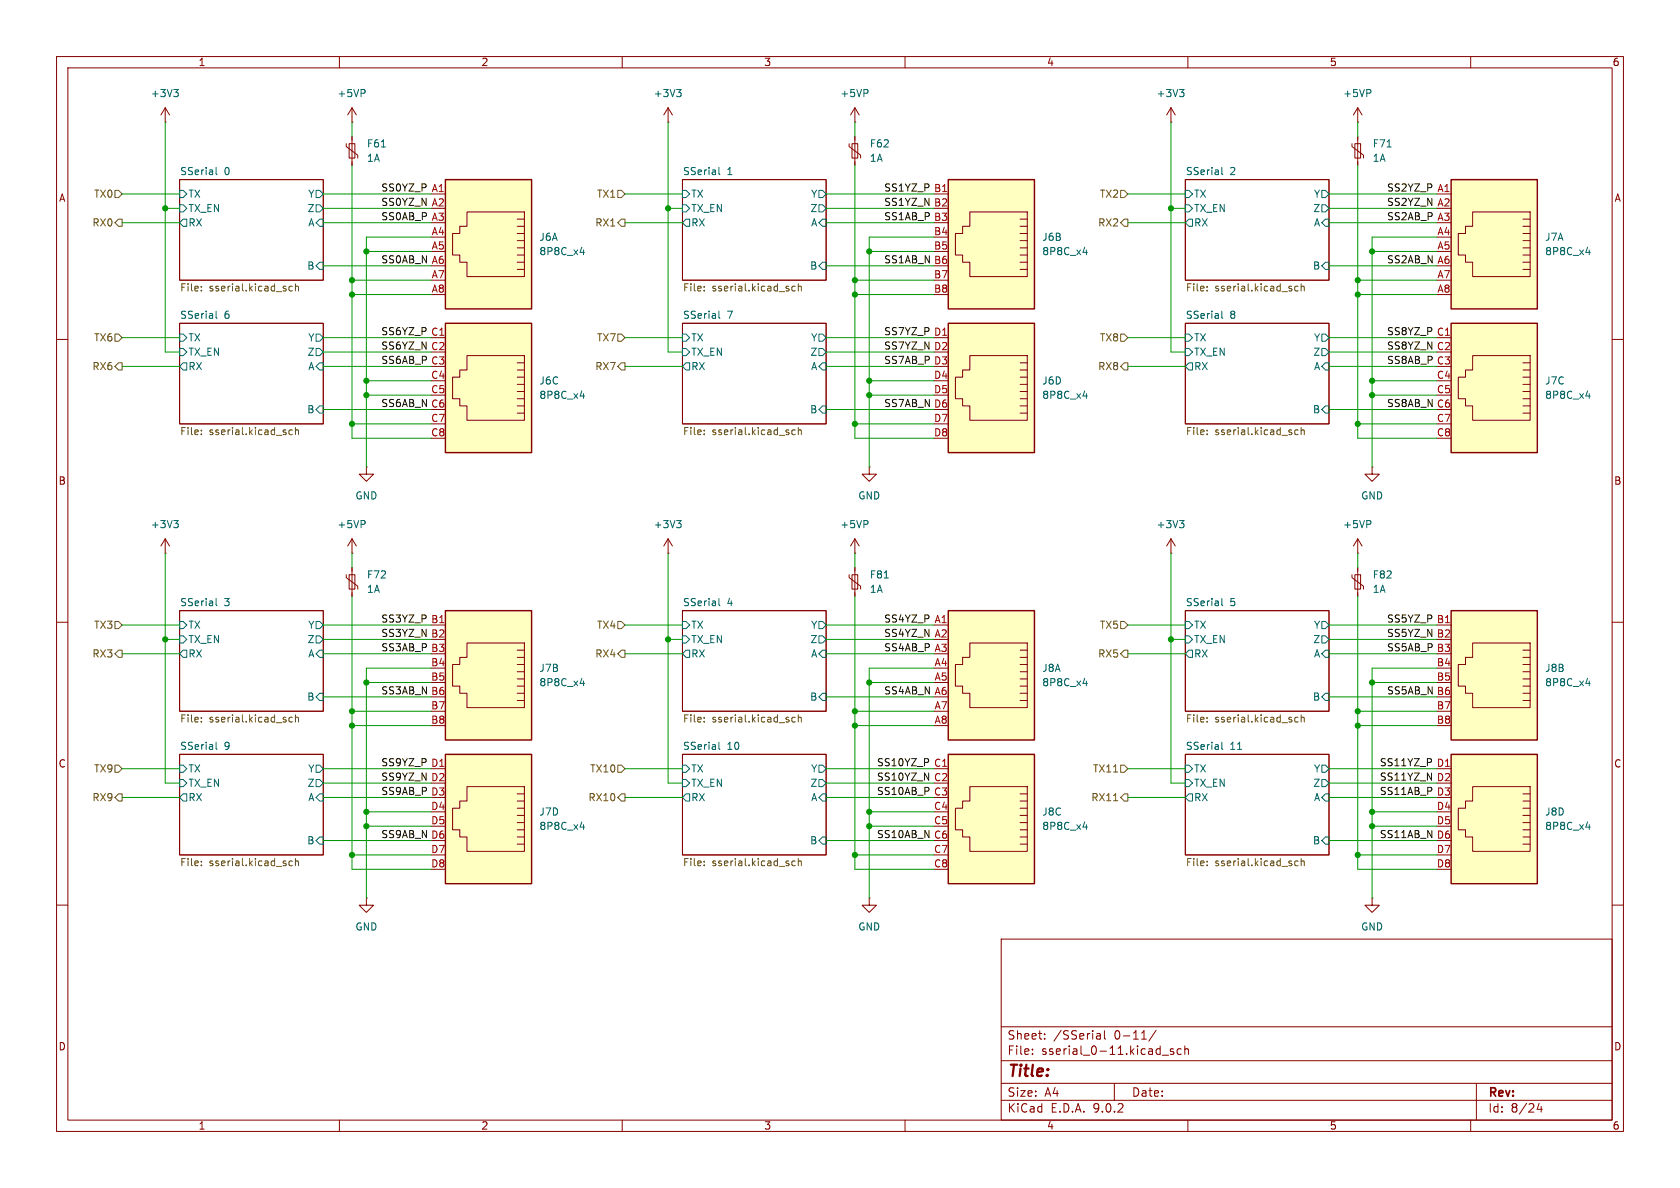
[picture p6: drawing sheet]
<svg xmlns="http://www.w3.org/2000/svg" width="297mm" height="210mm" viewBox="0 0 297 210" stroke-linecap="round" stroke-linejoin="round" font-family="sans-serif">
<g fill="none" stroke="#840000" stroke-width=".18">
<path d="M10 10h277v190h-277zM12 12h273v186h-273zM60 10v2M110 10v2M160 10v2M210 10v2M260 10v2M31.7 31.8h25.4v17.7h-25.4zM120.6 31.8h25.4v17.7h-25.4zM209.5 31.8h25.4v17.7h-25.4zM31.7 57.2h25.4v17.7h-25.4zM120.6 57.2h25.4v17.7h-25.4z"/>
<path d="M209.5 57.2h25.4v17.7h-25.4zM10 60h2M285 60h2M151.1 97.8h.1M151.1 95.3l-.7 1.2M151.1 95.3l.8 1.2M151.1 95.3v2.5M10 110h2M31.7 108h25.4v17.7h-25.4zM120.6 108h25.4v17.7h-25.4zM209.5 108h25.4v17.7h-25.4zM285 110h2"/>
<path d="M31.7 133.4h25.4v17.7h-25.4zM120.6 133.4h25.4v17.7h-25.4zM209.5 133.4h25.4v17.7h-25.4zM10 160h2M177 166h108v32h-108zM285 160h2M60 198v2M110 198v2M160 198v2M177 194.5h108M177 191.5h108M177 187.5h108"/>
<path d="M177 181.5h108M182.5 186.3v.1M182.5 185.5v.1M184.7 183.6v.1M184.7 182.8v.1M194 182.7h.3l.2 .2v.8M194.5 183.6l-.5 .1M194.5 183.1h-.5M195.2 182.2v1.3l.3 .2M197 191.5v3M201.8 183.7h.9M204.4 182.1l-1.3 2"/>
<path d="M205.5 186.5h1.1M207.5 185.5l-.4-.1-.2 .2 .1 .2 .5 .2v.3h-.6M208.8 185.5l-.4-.1-.3 .3v.4l.1 .2h.6M209.5 185.5l.2-.1 .3 .1 .1 .9M209.5 184.9v1.5M210 198v2M260 198v2M261 191.5v6.5M272.1 195l-.4 1.1h1M272.5 195.6v1"/>
</g>
<g fill="none" stroke="#006464" stroke-width=".18">
<path d="M31.7 33.7h.7l.6 .6-.6 .6h-.7zM31.7 36.2h.7l.6 .6-.6 .7h-.7zM32.4 38.7h.6v1.3h-.6l-.7-.6zM38.2 29.6v1.1l.2 .2M55.9 39.4l.6-.7h.6v1.3h-.6zM55.9 33.7h.6l.6 .6-.6 .6h-.6zM55.9 36.2h.6l.6 .6-.6 .7h-.6zM120.6 39.4l.7-.7h.6v1.3h-.6zM120.6 33.7h.7l.6 .6-.6 .6h-.7zM120.6 36.2h.7l.6 .6-.6 .7h-.7zM127.1 29.6v1.1l.2 .2M144.8 33.7h.6l.6 .6-.6 .6h-.6z"/>
<path d="M144.8 36.2h.6l.6 .6-.6 .7h-.6zM145.4 38.7h.6v1.3h-.6l-.6-.6zM209.5 39.4l.7-.7h.6v1.3h-.6zM209.5 33.7h.7l.6 .6-.6 .6h-.7zM209.5 36.2h.7l.6 .6-.6 .7h-.7zM216 29.6v1.1l.2 .2M233.7 33.7h.6l.6 .6-.6 .6h-.6zM233.7 36.2h.6l.6 .6-.6 .7h-.6zM234.3 38.7h.6v1.3h-.6l-.6-.6zM31.7 59.1h.7l.6 .6-.6 .6h-.7zM38.2 55v1.1l.2 .2M55.9 59.1h.6l.6 .6-.6 .6h-.6z"/>
<path d="M55.9 47l.6-.6h.6v1.2h-.6zM120.6 59.1h.7l.6 .6-.6 .6h-.7zM127.1 55v1.1l.2 .2M144.8 59.1h.6l.6 .6-.6 .6h-.6zM145.4 46.4h.6v1.2h-.6l-.6-.6zM209.5 59.1h.7l.6 .6-.6 .6h-.7zM216 55v1.1l.2 .2M233.7 59.1h.6l.6 .6-.6 .6h-.6zM234.3 46.4h.6v1.2h-.6l-.6-.6zM31.7 61.6h.7l.6 .6-.6 .7h-.7zM32.4 64.1h.6v1.3h-.6l-.7-.6zM55.9 64.8l.6-.7h.6v1.3h-.6z"/>
<path d="M55.9 61.6h.6l.6 .6-.6 .7h-.6zM56.5 71.8h.6v1.2h-.6l-.6-.6zM120.6 61.6h.7l.6 .6-.6 .7h-.7zM121.3 64.1h.6v1.3h-.6l-.7-.6zM144.8 61.6h.6l.6 .6-.6 .7h-.6zM145.4 64.1h.6v1.3h-.6l-.6-.6zM145.4 71.8h.6v1.2h-.6l-.6-.6zM209.5 61.6h.7l.6 .6-.6 .7h-.7zM210.2 64.1h.6v1.3h-.6l-.7-.6zM233.7 61.6h.6l.6 .6-.6 .7h-.6zM234.3 64.1h.6v1.3h-.6l-.6-.6zM234.3 71.8h.6v1.2h-.6l-.6-.6z"/>
<path d="M153.3 92.1l.2 .2-.2 .3M31.7 115.6l.7-.7h.6v1.3h-.6zM31.7 109.9h.7l.6 .6-.6 .6h-.7zM31.7 112.4h.7l.6 .6-.6 .7h-.7zM38.2 105.8v1.1l.2 .2M55.9 109.9h.6l.6 .6-.6 .6h-.6zM55.9 112.4h.6l.6 .6-.6 .7h-.6zM56.5 114.9h.6v1.3h-.6l-.6-.6zM120.6 115.6l.7-.7h.6v1.3h-.6zM120.6 109.9h.7l.6 .6-.6 .6h-.7zM120.6 112.4h.7l.6 .6-.6 .7h-.7zM127.1 105.8v1.1l.2 .2"/>
<path d="M144.8 109.9h.6l.6 .6-.6 .6h-.6zM144.8 112.4h.6l.6 .6-.6 .7h-.6zM145.4 114.9h.6v1.3h-.6l-.6-.6zM209.5 109.9h.7l.6 .6-.6 .6h-.7zM209.5 112.4h.7l.6 .6-.6 .7h-.7zM210.2 114.9h.6v1.3h-.6l-.7-.6zM216 105.8v1.1l.2 .2M233.7 109.9h.6l.6 .6-.6 .6h-.6zM233.7 112.4h.6l.6 .6-.6 .7h-.6zM234.3 114.9h.6v1.3h-.6l-.6-.6zM31.7 135.3h.7l.6 .6-.6 .6h-.7zM31.7 137.8h.7l.6 .6-.6 .7h-.7z"/>
<path d="M38.2 131.2v1.1l.2 .2M55.9 135.3h.6l.6 .6-.6 .6h-.6zM55.9 137.8h.6l.6 .6-.6 .7h-.6zM55.9 123.2l.6-.6h.6v1.2h-.6zM120.6 135.3h.7l.6 .6-.6 .6h-.7zM120.6 137.8h.7l.6 .6-.6 .7h-.7zM127.1 131.2v1.1l.2 .2M144.8 135.3h.6l.6 .6-.6 .6h-.6zM144.8 137.8h.6l.6 .6-.6 .7h-.6zM145.4 122.6h.6v1.2h-.6l-.6-.6zM209.5 135.3h.7l.6 .6-.6 .6h-.7zM209.5 137.8h.7l.6 .6-.6 .7h-.7z"/>
<path d="M216 131.2v1.1l.2 .2M233.7 135.3h.6l.6 .6-.6 .6h-.6zM233.7 137.8h.6l.6 .6-.6 .7h-.6zM234.3 122.6h.6v1.2h-.6l-.6-.6zM32.4 140.3h.6v1.3h-.6l-.7-.6zM55.9 141l.6-.7h.6v1.3h-.6zM56.5 148h.6v1.2h-.6l-.6-.6zM121.3 140.3h.6v1.3h-.6l-.7-.6zM145.4 140.3h.6v1.3h-.6l-.6-.6zM145.4 148h.6v1.2h-.6l-.6-.6zM209.5 141l.7-.7h.6v1.3h-.6zM234.3 140.3h.6v1.3h-.6l-.6-.6z"/>
<path d="M234.3 148h.6v1.2h-.6l-.6-.6z"/>
</g>
<g fill="none" stroke="#725600" stroke-width=".18">
<path d="M35.6 50.7v.1M35.6 51.3v.1M51.7 50.7l-.4-.1-.2 .2 .1 .6h.5M52.2 50.7l.2-.1 .3 .1 .1 .7M52.2 50.2v1.2M124.5 51.3v.1M124.5 50.7v.1M140.6 50.7l-.4-.1-.2 .2 .1 .6h.5M141.1 50.7l.2-.1 .3 .1 .1 .7M141.1 50.2v1.2M213.4 51.3v.1M213.4 50.7v.1"/>
<path d="M229.5 50.7l-.4-.1-.2 .2 .1 .6h.5M230 50.7l.2-.1 .3 .1 .1 .7M230 50.2v1.2M35.6 76.1v.1M35.6 76.7v.1M51.7 76.1l-.4-.1-.2 .2 .1 .6h.5M52.2 76.1l.2-.1 .3 .1 .1 .7M52.2 75.6v1.2M124.5 76.1v.1M124.5 76.7v.1M140.6 76.1l-.4-.1-.2 .2 .1 .6h.5M141.1 75.6v1.2"/>
<path d="M141.1 76.1l.2-.1 .3 .1 .1 .7M213.4 76.1v.1M213.4 76.7v.1M229.5 76.1l-.4-.1-.2 .2 .1 .6h.5M230 75.6v1.2M230 76.1l.2-.1 .3 .1 .1 .7M35.6 126.9v.1M35.6 127.5v.1M51.7 126.9l-.4-.1-.2 .2 .1 .6h.5M52.2 126.4v1.2M52.2 126.9l.2-.1 .3 .1 .1 .7M124.5 126.9v.1"/>
<path d="M124.5 127.5v.1M140.6 126.9l-.4-.1-.2 .2 .1 .6h.5M141.1 126.4v1.2M141.1 126.9l.2-.1 .3 .1 .1 .7M213.4 126.9v.1M213.4 127.5v.1M229.5 126.9l-.4-.1-.2 .2 .1 .6h.5M230 126.4v1.2M230 126.9l.2-.1 .3 .1 .1 .7M35.6 152.9v.1M35.6 152.3v.1M51.7 152.3l-.4-.1-.2 .2 .1 .6h.5"/>
<path d="M52.2 152.3l.2-.1 .3 .1 .1 .7M52.2 151.8v1.2M124.5 152.3v.1M124.5 152.9v.1M140.6 152.3l-.4-.1-.2 .2 .1 .6h.5M141.1 151.8v1.2M141.1 152.3l.2-.1 .3 .1 .1 .7M213.4 152.3v.1M213.4 152.9v.1M229.5 152.3l-.4-.1-.2 .2 .1 .6h.5M230 151.8v1.2M230 152.3l.2-.1 .3 .1 .1 .7"/>
</g>
<path d="M78.7 133.4h15.3v22.8h-15.3z" fill="#ffffc2"/>
<path d="M78.7 133.4h15.3v22.8h-15.3z" fill="none" stroke="#840000" stroke-width=".25"/>
<g fill="none" stroke="#840000" stroke-width=".18">
<path d="M150.1 101.6v.5l2 1.5v.5M150.6 101.6h1v2.5h-1zM151.1 100.3v5.1M76.2 135.9h2.5M82.5 139.1h10.2v11.4h-10.2v-2.5h-1.2v-1.3h-1.3v-3.8h1.3v-1.3h1.2zM91.4 145.4h1.3M91.4 144.1h1.3M91.4 142.9h1.3M91.4 141.6h1.3M91.4 140.3h1.3M91.4 146.7h1.3M91.4 149.2h1.3"/>
<path d="M91.4 148h1.3"/>
</g>
<path d="M156.3 102.2h.7M102.6 146.2h.7M103.2 145.8v.8" fill="none" stroke="#006464" stroke-width=".18"/>
<path d="M78.7 108h15.3v22.8h-15.3z" fill="#ffffc2"/>
<path d="M78.7 108h15.3v22.8h-15.3z" fill="none" stroke="#840000" stroke-width=".25"/>
<path d="M76.2 110.5h2.5M82.5 113.7h10.2v11.4h-10.2v-2.5h-1.2v-1.3h-1.3v-3.8h1.3v-1.3h1.2zM91.4 118.7h1.3M91.4 117.5h1.3M91.4 116.2h1.3M91.4 114.9h1.3M91.4 120h1.3M91.4 121.3h1.3M91.4 123.8h1.3M91.4 122.6h1.3M64.8 158.8v1.2h1.2l-1.2 1.3-1.3-1.3h1.3M64.8 158.8h.1" fill="none" stroke="#840000" stroke-width=".18"/>
<path d="M102.6 120.8h.7M103.2 120.4v.8" fill="none" stroke="#006464" stroke-width=".18"/>
<path d="M256.5 108h15.3v22.8h-15.3z" fill="#ffffc2"/>
<path d="M256.5 108h15.3v22.8h-15.3z" fill="none" stroke="#840000" stroke-width=".25"/>
<path d="M254 110.5h2.5M260.3 113.7h10.2v11.4h-10.2v-2.5h-1.2v-1.3h-1.3v-3.8h1.3v-1.3h1.2zM269.2 118.7h1.3M269.2 117.5h1.3M269.2 116.2h1.3M269.2 114.9h1.3M269.2 120h1.3M269.2 121.3h1.3M269.2 123.8h1.3M269.2 122.6h1.3" fill="none" stroke="#840000" stroke-width=".18"/>
<path d="M280.4 120.8h.7M281 120.4v.8" fill="none" stroke="#006464" stroke-width=".18"/>
<path d="M167.6 108h15.3v22.8h-15.3z" fill="#ffffc2"/>
<path d="M167.6 108h15.3v22.8h-15.3z" fill="none" stroke="#840000" stroke-width=".25"/>
<g fill="none" stroke="#840000" stroke-width=".18">
<path d="M61.2 25.4v.5l2 1.5v.5M61.7 25.4h1v2.5h-1zM62.2 24.1v5.1M165.1 110.5h2.5M171.4 113.7h10.2v11.4h-10.2v-2.5h-1.2v-1.3h-1.3v-3.8h1.3v-1.3h1.2zM180.3 118.7h1.3M180.3 117.5h1.3M180.3 116.2h1.3M180.3 114.9h1.3M180.3 120h1.3M180.3 121.3h1.3M180.3 123.8h1.3"/>
<path d="M180.3 122.6h1.3M242.6 158.8v1.2h1.2l-1.2 1.3-1.3-1.3h1.3M242.6 158.8h.1"/>
</g>
<path d="M67.4 26h.7M191.5 120.8h.7M192.1 120.4v.8" fill="none" stroke="#006464" stroke-width=".18"/>
<path d="M78.7 57.2h15.3v22.8h-15.3z" fill="#ffffc2"/>
<path d="M78.7 57.2h15.3v22.8h-15.3z" fill="none" stroke="#840000" stroke-width=".25"/>
<path d="M76.2 59.7h2.5M82.5 62.9h10.2v11.4h-10.2v-2.5h-1.2v-1.3h-1.3v-3.8h1.3v-1.3h1.2zM91.4 69.2h1.3M91.4 67.9h1.3M91.4 66.7h1.3M91.4 65.4h1.3M91.4 64.1h1.3M91.4 70.5h1.3M91.4 73h1.3M91.4 71.8h1.3" fill="none" stroke="#840000" stroke-width=".18"/>
<path d="M102.6 70h.7M103.2 69.6v.8" fill="none" stroke="#006464" stroke-width=".18"/>
<path d="M78.7 31.8h15.3v22.8h-15.3z" fill="#ffffc2"/>
<path d="M78.7 31.8h15.3v22.8h-15.3z" fill="none" stroke="#840000" stroke-width=".25"/>
<path d="M76.2 34.3h2.5M82.5 37.5h10.2v11.4h-10.2v-2.5h-1.2v-1.3h-1.3v-3.8h1.3v-1.3h1.2zM91.4 38.7h1.3M91.4 43.8h1.3M91.4 42.5h1.3M91.4 41.3h1.3M91.4 40h1.3M91.4 45.1h1.3M91.4 47.6h1.3M91.4 46.4h1.3" fill="none" stroke="#840000" stroke-width=".18"/>
<path d="M102.6 44.6h.7M103.2 44.2v.8" fill="none" stroke="#006464" stroke-width=".18"/>
<path d="M256.5 133.4h15.3v22.8h-15.3z" fill="#ffffc2"/>
<path d="M256.5 133.4h15.3v22.8h-15.3z" fill="none" stroke="#840000" stroke-width=".25"/>
<g fill="none" stroke="#840000" stroke-width=".18">
<path d="M118.1 19.1l-.8 1.2M118.1 19.1l.8 1.2M118.1 19.1v2.5M240 19.1l-.7 1.2M240 19.1l.8 1.2M240 19.1v2.5M118.1 21.6h.1M240 21.6h.1M254 135.9h2.5M260.3 139.1h10.2v11.4h-10.2v-2.5h-1.2v-1.3h-1.3v-3.8h1.3v-1.3h1.2zM269.2 145.4h1.3M269.2 144.1h1.3"/>
<path d="M269.2 142.9h1.3M269.2 141.6h1.3M269.2 140.3h1.3M269.2 146.7h1.3M269.2 149.2h1.3M269.2 148h1.3"/>
</g>
<path d="M119.6 15.8h.8l-.4 .5M120.2 16.3l.2 .2v.3l-.2 .3M242.2 15.9l.2 .2-.2 .3M280.4 146.2h.7M281 145.8v.8" fill="none" stroke="#006464" stroke-width=".18"/>
<path d="M256.5 57.2h15.3v22.8h-15.3z" fill="#ffffc2"/>
<path d="M256.5 57.2h15.3v22.8h-15.3z" fill="none" stroke="#840000" stroke-width=".25"/>
<path d="M254 59.7h2.5M260.3 62.9h10.2v11.4h-10.2v-2.5h-1.2v-1.3h-1.3v-3.8h1.3v-1.3h1.2zM269.2 69.2h1.3M269.2 67.9h1.3M269.2 66.7h1.3M269.2 65.4h1.3M269.2 64.1h1.3M269.2 70.5h1.3M269.2 73h1.3M269.2 71.8h1.3" fill="none" stroke="#840000" stroke-width=".18"/>
<path d="M280.4 70h.7M281 69.6v.8" fill="none" stroke="#006464" stroke-width=".18"/>
<path d="M256.5 31.8h15.3v22.8h-15.3z" fill="#ffffc2"/>
<path d="M256.5 31.8h15.3v22.8h-15.3z" fill="none" stroke="#840000" stroke-width=".25"/>
<g fill="none" stroke="#840000" stroke-width=".18">
<path d="M62.2 19.1l-.7 1.2M62.2 19.1l.8 1.2M62.2 19.1v2.5M151.1 19.1l-.7 1.2M151.1 19.1l.8 1.2M151.1 19.1v2.5M62.2 21.6h.1M150.1 25.4v.5l2 1.5v.5M150.6 25.4h1v2.5h-1zM151.1 21.6h.1M151.1 24.1v5.1M239 25.4v.5l2 1.5v.5"/>
<path d="M239.5 25.4h1v2.5h-1zM240 24.1v5.1M254 34.3h2.5M260.3 37.5h10.2v11.4h-10.2v-2.5h-1.2v-1.3h-1.3v-3.8h1.3v-1.3h1.2zM269.2 38.7h1.3M269.2 43.8h1.3M269.2 42.5h1.3M269.2 41.3h1.3M269.2 40h1.3M269.2 45.1h1.3M269.2 47.6h1.3M269.2 46.4h1.3"/>
<path d="M207 97.8h.1M207 95.3l-.8 1.2M207 95.3l.8 1.2M207 95.3v2.5M240 97.8h.1M240 95.3l-.7 1.2M240 95.3l.8 1.2M240 95.3v2.5M242.6 82.6v1.2h1.2l-1.2 1.3-1.3-1.3h1.3M242.6 82.6h.1M239 101.6v.5l2 1.5v.5M239.5 101.6h1v2.5h-1z"/>
<path d="M240 100.3v5.1"/>
</g>
<path d="M64.4 15.9l.2 .2-.2 .3M153.3 15.9l.2 .2-.2 .3M245.2 26h.7M280.4 44.6h.7M281 44.2v.8M208.5 92h.8l-.4 .5M209.1 92.5l.2 .2v.3l-.2 .3M242.2 92.1l.2 .2-.2 .3" fill="none" stroke="#006464" stroke-width=".18"/>
<path d="M167.6 31.8h15.3v22.8h-15.3z" fill="#ffffc2"/>
<path d="M167.6 31.8h15.3v22.8h-15.3z" fill="none" stroke="#840000" stroke-width=".25"/>
<g fill="none" stroke="#840000" stroke-width=".18">
<path d="M207 19.1l-.8 1.2M207 19.1l.8 1.2M207 19.1v2.5M165.1 34.3h2.5M171.4 37.5h10.2v11.4h-10.2v-2.5h-1.2v-1.3h-1.3v-3.8h1.3v-1.3h1.2zM180.3 38.7h1.3M207 21.6h.1M180.3 43.8h1.3M180.3 42.5h1.3M180.3 41.3h1.3M180.3 40h1.3M180.3 45.1h1.3"/>
<path d="M180.3 47.6h1.3M180.3 46.4h1.3M153.7 158.8v1.2h1.2l-1.2 1.3-1.3-1.3h1.3M153.7 158.8h.1"/>
</g>
<path d="M208.5 15.8h.8l-.4 .5M209.1 16.3l.2 .2v.3l-.2 .3M191.5 44.6h.7M192.1 44.2v.8" fill="none" stroke="#006464" stroke-width=".18"/>
<path d="M167.6 133.4h15.3v22.8h-15.3z" fill="#ffffc2"/>
<path d="M167.6 133.4h15.3v22.8h-15.3z" fill="none" stroke="#840000" stroke-width=".25"/>
<path d="M165.1 135.9h2.5M171.4 139.1h10.2v11.4h-10.2v-2.5h-1.2v-1.3h-1.3v-3.8h1.3v-1.3h1.2zM180.3 145.4h1.3M180.3 144.1h1.3M180.3 142.9h1.3M180.3 141.6h1.3M180.3 140.3h1.3M180.3 146.7h1.3M180.3 149.2h1.3M180.3 148h1.3" fill="none" stroke="#840000" stroke-width=".18"/>
<path d="M191.5 146.2h.7M192.1 145.8v.8" fill="none" stroke="#006464" stroke-width=".18"/>
<path d="M167.6 57.2h15.3v22.8h-15.3z" fill="#ffffc2"/>
<path d="M167.6 57.2h15.3v22.8h-15.3z" fill="none" stroke="#840000" stroke-width=".25"/>
<g fill="none" stroke="#840000" stroke-width=".18">
<path d="M29.2 19.1l-.8 1.2M29.2 19.1l.8 1.2M29.2 19.1v2.5M29.2 21.6h.1M165.1 59.7h2.5M171.4 62.9h10.2v11.4h-10.2v-2.5h-1.2v-1.3h-1.3v-3.8h1.3v-1.3h1.2zM180.3 69.2h1.3M180.3 67.9h1.3M180.3 66.7h1.3M180.3 65.4h1.3M180.3 64.1h1.3M180.3 70.5h1.3"/>
<path d="M180.3 73h1.3M180.3 71.8h1.3M29.2 97.8h.1M29.2 95.3v2.5M29.2 95.3l-.8 1.2M29.2 95.3l.8 1.2M62.2 97.8h.1M62.2 95.3v2.5M62.2 95.3l-.7 1.2M62.2 95.3l.8 1.2M64.8 82.6v1.2h1.2l-1.2 1.3-1.3-1.3h1.3M64.8 82.6h.1"/>
<path d="M118.1 97.8h.1M118.1 95.3l-.8 1.2M118.1 95.3l.8 1.2M118.1 95.3v2.5M153.7 82.6v1.2h1.2l-1.2 1.3-1.3-1.3h1.3M153.7 82.6h.1M61.2 101.6v.5l2 1.5v.5M61.7 101.6h1v2.5h-1zM62.2 100.3v5.1"/>
</g>
<path d="M30.7 15.8h.8l-.4 .5M31.3 16.3l.2 .2v.3l-.2 .3M191.5 70h.7M192.1 69.6v.8M30.7 92h.8l-.4 .5M31.3 92.5l.2 .2v.3l-.2 .3M64.4 92.1l.2 .2-.2 .3M119.6 92h.8l-.4 .5M120.2 92.5l.2 .2v.3l-.2 .3" fill="none" stroke="#006464" stroke-width=".18"/>
<g fill="none" stroke="#725600" stroke-width=".18">
<path d="M20.3 39.4l.7-.7h.6v1.3h-.6zM20.3 33.7h.7l.6 .6-.6 .6h-.7zM109.2 39.4l.7-.7h.6v1.3h-.6zM109.2 33.7h.7l.6 .6-.6 .6h-.7zM198.1 39.4l.7-.7h.6v1.3h-.6zM198.1 33.7h.7l.6 .6-.6 .6h-.7zM20.3 59.1h.7l.6 .6-.6 .6h-.7zM109.2 59.1h.7l.6 .6-.6 .6h-.7zM198.1 59.1h.7l.6 .6-.6 .6h-.7zM21 64.1h.6v1.3h-.6l-.7-.6zM109.9 64.1h.6v1.3h-.6l-.7-.6zM198.8 64.1h.6v1.3h-.6l-.7-.6z"/>
<path d="M20.3 109.9h.7l.6 .6-.6 .6h-.7zM20.3 115.6l.7-.7h.6v1.3h-.6zM109.2 109.9h.7l.6 .6-.6 .6h-.7zM109.2 115.6l.7-.7h.6v1.3h-.6zM198.1 109.9h.7l.6 .6-.6 .6h-.7zM198.8 114.9h.6v1.3h-.6l-.7-.6zM20.3 135.3h.7l.6 .6-.6 .6h-.7zM109.2 135.3h.7l.6 .6-.6 .6h-.7zM198.1 135.3h.7l.6 .6-.6 .6h-.7zM21 140.3h.6v1.3h-.6l-.7-.6zM109.9 140.3h.6v1.3h-.6l-.7-.6zM196.9 141.5h.7"/>
<path d="M198.1 141l.7-.7h.6v1.3h-.6z"/>
</g>
<g fill="none" stroke="#009600" stroke-width=".18">
<path d="M21.6 39.4h10.1M21.6 34.3h10.1M29.2 21.6v40.6h2.5M29.2 36.8h2.5M57.1 36.8h19.1M57.1 39.4h19.1M57.1 34.3h19.1M62.2 29.2v48.3h14M62.2 21.6v2.5M110.5 39.4h10.1M110.5 34.3h10.1M118.1 21.6v40.6h2.5"/>
<path d="M118.1 36.8h2.5M146 36.8h19.1M146 39.4h19.1M146 34.3h19.1M151.1 21.6v2.5M151.1 29.2v48.3h14M199.4 39.4h10.1M199.4 34.3h10.1M207 21.6v40.6h2.5M207 36.8h2.5M234.9 36.8h19.1M234.9 39.4h19.1"/>
<path d="M234.9 34.3h19.1M240 21.6v2.5M240 29.2v48.3h14M21.6 59.7h10.1M57.1 59.7h19.1M57.1 47h19.1M62.2 49.5h14M62.2 52.1h14M64.8 44.5h11.4M76.2 41.9h-11.4v40.7M110.5 59.7h10.1M146 59.7h19.1"/>
<path d="M146 47h19.1M151.1 49.5h14M151.1 52.1h14M153.7 44.5h11.4M165.1 41.9h-11.4v40.7M199.4 59.7h10.1M234.9 59.7h19.1M234.9 47h19.1M240 49.5h14M240 52.1h14M242.6 44.5h11.4M254 41.9h-11.4v40.7"/>
<path d="M21.6 64.8h10.1M57.1 64.8h19.1M57.1 62.2h19.1M57.1 72.4h19.1M62.2 74.9h14M64.8 67.3h11.4M64.8 69.9h11.4M110.5 64.8h10.1M146 64.8h19.1M146 62.2h19.1M146 72.4h19.1M151.1 74.9h14"/>
<path d="M153.7 67.3h11.4M153.7 69.9h11.4M199.4 64.8h10.1M234.9 64.8h19.1M234.9 62.2h19.1M234.9 72.4h19.1M240 74.9h14M242.6 67.3h11.4M242.6 69.9h11.4M29.2 97.8v40.6h2.5M62.2 97.8v2.5M118.1 97.8v40.6h2.5"/>
<path d="M151.1 97.8v2.5M207 97.8v40.6h2.5M240 97.8v2.5M21.6 115.6h10.1M21.6 110.5h10.1M29.2 113h2.5M57.1 115.6h19.1M57.1 113h19.1M57.1 110.5h19.1M62.2 105.4v48.3h14M76.2 118.1h-11.4v40.7M110.5 115.6h10.1"/>
<path d="M110.5 110.5h10.1M118.1 113h2.5M146 115.6h19.1M146 113h19.1M146 110.5h19.1M151.1 105.4v48.3h14M165.1 118.1h-11.4v40.7M199.4 115.6h10.1M199.4 110.5h10.1M207 113h2.5M234.9 115.6h19.1M234.9 113h19.1"/>
<path d="M234.9 110.5h19.1M240 105.4v48.3h14M254 118.1h-11.4v40.7M21.6 135.9h10.1M57.1 138.4h19.1M57.1 135.9h19.1M57.1 123.2h19.1M62.2 128.3h14M62.2 125.7h14M64.8 120.7h11.4M110.5 135.9h10.1M146 138.4h19.1"/>
<path d="M146 135.9h19.1M146 123.2h19.1M151.1 128.3h14M151.1 125.7h14M153.7 120.7h11.4M199.4 135.9h10.1M234.9 138.4h19.1M234.9 135.9h19.1M234.9 123.2h19.1M240 128.3h14M240 125.7h14M242.6 120.7h11.4"/>
<path d="M21.6 141h10.1M57.1 141h19.1M57.1 148.6h19.1M62.2 151.1h14M64.8 146.1h11.4M64.8 143.5h11.4M110.5 141h10.1M146 141h19.1M146 148.6h19.1M151.1 151.1h14M153.7 146.1h11.4M153.7 143.5h11.4"/>
<path d="M199.4 141h10.1M234.9 141h19.1M234.9 148.6h19.1M240 151.1h14M242.6 146.1h11.4M242.6 143.5h11.4"/>
</g>
<g fill="#009600" stroke="#009600" stroke-width=".18">
<circle cx="29.2" cy="113" r=".46"/>
<circle cx="62.2" cy="125.7" r=".46"/>
<circle cx="64.8" cy="120.7" r=".46"/>
<circle cx="153.7" cy="120.7" r=".46"/>
<circle cx="118.1" cy="113" r=".46"/>
<circle cx="151.1" cy="74.9" r=".46"/>
<circle cx="153.7" cy="69.9" r=".46"/>
<circle cx="118.1" cy="36.8" r=".46"/>
<circle cx="64.8" cy="69.9" r=".46"/>
<circle cx="64.8" cy="146.1" r=".46"/>
<circle cx="64.8" cy="143.5" r=".46"/>
<circle cx="62.2" cy="128.3" r=".46"/>
<circle cx="62.2" cy="151.1" r=".46"/>
<circle cx="62.2" cy="74.9" r=".46"/>
<circle cx="64.8" cy="67.3" r=".46"/>
<circle cx="29.2" cy="36.8" r=".46"/>
<circle cx="64.8" cy="44.5" r=".46"/>
<circle cx="62.2" cy="52.1" r=".46"/>
<circle cx="62.2" cy="49.5" r=".46"/>
<circle cx="207" cy="36.8" r=".46"/>
<circle cx="242.6" cy="120.7" r=".46"/>
<circle cx="240" cy="125.7" r=".46"/>
<circle cx="207" cy="113" r=".46"/>
<circle cx="240" cy="49.5" r=".46"/>
<circle cx="242.6" cy="44.5" r=".46"/>
<circle cx="242.6" cy="67.3" r=".46"/>
<circle cx="242.6" cy="69.9" r=".46"/>
<circle cx="240" cy="52.1" r=".46"/>
<circle cx="240" cy="74.9" r=".46"/>
<circle cx="151.1" cy="125.7" r=".46"/>
<circle cx="151.1" cy="128.3" r=".46"/>
<circle cx="151.1" cy="151.1" r=".46"/>
<circle cx="153.7" cy="146.1" r=".46"/>
<circle cx="153.7" cy="143.5" r=".46"/>
<circle cx="240" cy="128.3" r=".46"/>
<circle cx="242.6" cy="143.5" r=".46"/>
<circle cx="242.6" cy="146.1" r=".46"/>
<circle cx="240" cy="151.1" r=".46"/>
<circle cx="151.1" cy="52.1" r=".46"/>
<circle cx="151.1" cy="49.5" r=".46"/>
<circle cx="153.7" cy="67.3" r=".46"/>
<circle cx="153.7" cy="44.5" r=".46"/>
</g>
<text font-size="2.8" fill="#840000" x="178" y="190.9">Title:</text>
<g font-size="2.1" fill="#840000">
<text x="178" y="184">Sheet:</text>
<text x="186.2" y="184">/SSerial</text>
<text x="197" y="184">0-11/</text>
<text x="178" y="186.7">File:</text>
<text x="184.1" y="186.7">sserial_0-11.kicad_sch</text>
<text x="178" y="196.9">KiCad</text>
<text x="178" y="194.1">Size:</text>
<text x="184.7" y="194.1">A4</text>
<text x="185.7" y="196.9">E.D.A.</text>
<text x="193.3" y="196.9">9.0.2</text>
<text x="200" y="194.1">Date:</text>
<text x="263" y="194.3">Rev:</text>
<text x="263" y="196.9">Id:</text>
<text x="267.1" y="196.9">8/24</text>
</g>
<g font-size="1.8" fill="#840000">
<text x="35" y="11.9">1</text>
<text x="85" y="11.9">2</text>
<text x="135" y="11.9">3</text>
<text x="185" y="11.9">4</text>
<text x="235" y="11.9">5</text>
<text x="285" y="11.9">6</text>
<text x="10.3" y="35.9">A</text>
<text x="285.3" y="35.9">A</text>
<text x="10.3" y="85.9">B</text>
<text x="285.3" y="85.9">B</text>
<text x="10.3" y="135.9">C</text>
<text x="285.3" y="135.9">C</text>
<text x="10.3" y="185.9">D</text>
<text x="285.3" y="185.9">D</text>
<text x="35" y="199.9">1</text>
<text x="85" y="199.9">2</text>
<text x="135" y="199.9">3</text>
<text x="185" y="199.9">4</text>
<text x="235" y="199.9">5</text>
<text x="285" y="199.9">6</text>
</g>
<g font-size="1.8" fill="#006464">
<text x="26.6" y="17.4">+3V3</text>
<text x="59.6" y="17.4">+5VP</text>
<text x="115.5" y="17.4">+3V3</text>
<text x="148.5" y="17.4">+5VP</text>
<text x="204.4" y="17.4">+3V3</text>
<text x="237.4" y="17.4">+5VP</text>
<text x="64.8" y="28.8">1A</text>
<text x="64.8" y="26.3">F61</text>
<text x="153.7" y="28.8">1A</text>
<text x="153.7" y="26.3">F62</text>
<text x="242.6" y="28.8">1A</text>
<text x="242.6" y="26.3">F71</text>
<text x="31.7" y="31">SSerial</text>
<text x="33.2" y="35.2">TX</text>
<text x="39.6" y="31">0</text>
<text x="54.4" y="35.2">Y</text>
<text x="120.6" y="31">SSerial</text>
<text x="122.1" y="35.2">TX</text>
<text x="128.5" y="31">1</text>
<text x="143.3" y="35.2">Y</text>
<text x="209.5" y="31">SSerial</text>
<text x="211" y="35.2">TX</text>
<text x="217.4" y="31">2</text>
<text x="232.2" y="35.2">Y</text>
<text x="33.2" y="40.2">RX</text>
<text x="33.2" y="37.7">TX_EN</text>
<text x="54.3" y="37.7">Z</text>
<text x="54.4" y="40.2">A</text>
<text x="122.1" y="40.2">RX</text>
<text x="122.1" y="37.7">TX_EN</text>
<text x="143.2" y="37.7">Z</text>
<text x="143.3" y="40.2">A</text>
<text x="211" y="40.2">RX</text>
<text x="211" y="37.7">TX_EN</text>
<text x="232.1" y="37.7">Z</text>
<text x="232.2" y="40.2">A</text>
<text x="54.2" y="47.9">B</text>
<text x="95.3" y="42.8">J6A</text>
<text x="95.3" y="45.3">8P8C_x4</text>
<text x="143.1" y="47.9">B</text>
<text x="184.2" y="42.8">J6B</text>
<text x="184.2" y="45.3">8P8C_x4</text>
<text x="232" y="47.9">B</text>
<text x="273.1" y="42.8">J7A</text>
<text x="273.1" y="45.3">8P8C_x4</text>
<text x="31.7" y="56.4">SSerial</text>
<text x="39.6" y="56.4">6</text>
<text x="120.6" y="56.4">SSerial</text>
<text x="128.5" y="56.4">7</text>
<text x="209.5" y="56.4">SSerial</text>
<text x="217.4" y="56.4">8</text>
<text x="33.2" y="65.6">RX</text>
<text x="33.2" y="60.6">TX</text>
<text x="33.2" y="63.1">TX_EN</text>
<text x="54.3" y="63.1">Z</text>
<text x="54.4" y="65.6">A</text>
<text x="54.4" y="60.6">Y</text>
<text x="122.1" y="65.6">RX</text>
<text x="122.1" y="60.6">TX</text>
<text x="122.1" y="63.1">TX_EN</text>
<text x="143.2" y="63.1">Z</text>
<text x="143.3" y="65.6">A</text>
<text x="143.3" y="60.6">Y</text>
<text x="211" y="65.6">RX</text>
<text x="211" y="60.6">TX</text>
<text x="211" y="63.1">TX_EN</text>
<text x="232.1" y="63.1">Z</text>
<text x="232.2" y="65.6">A</text>
<text x="232.2" y="60.6">Y</text>
<text x="95.3" y="68.2">J6C</text>
<text x="95.3" y="70.7">8P8C_x4</text>
<text x="184.2" y="68.2">J6D</text>
<text x="184.2" y="70.7">8P8C_x4</text>
<text x="273.1" y="68.2">J7C</text>
<text x="273.1" y="70.7">8P8C_x4</text>
<text x="54.2" y="73.3">B</text>
<text x="143.1" y="73.3">B</text>
<text x="232" y="73.3">B</text>
<text x="62.7" y="88.5">GND</text>
<text x="151.6" y="88.5">GND</text>
<text x="240.5" y="88.5">GND</text>
<text x="26.6" y="93.6">+3V3</text>
<text x="59.6" y="93.6">+5VP</text>
<text x="115.5" y="93.6">+3V3</text>
<text x="148.5" y="93.6">+5VP</text>
<text x="204.4" y="93.6">+3V3</text>
<text x="237.4" y="93.6">+5VP</text>
<text x="31.7" y="107.2">SSerial</text>
<text x="39.6" y="107.2">3</text>
<text x="64.8" y="105">1A</text>
<text x="64.8" y="102.5">F72</text>
<text x="120.6" y="107.2">SSerial</text>
<text x="128.5" y="107.2">4</text>
<text x="153.7" y="105">1A</text>
<text x="153.7" y="102.5">F81</text>
<text x="209.5" y="107.2">SSerial</text>
<text x="217.4" y="107.2">5</text>
<text x="242.6" y="105">1A</text>
<text x="242.6" y="102.5">F82</text>
<text x="33.2" y="111.4">TX</text>
<text x="33.2" y="113.9">TX_EN</text>
<text x="54.3" y="113.9">Z</text>
<text x="54.4" y="111.4">Y</text>
<text x="122.1" y="111.4">TX</text>
<text x="122.1" y="113.9">TX_EN</text>
<text x="143.2" y="113.9">Z</text>
<text x="143.3" y="111.4">Y</text>
<text x="211" y="111.4">TX</text>
<text x="211" y="113.9">TX_EN</text>
<text x="232.1" y="113.9">Z</text>
<text x="232.2" y="111.4">Y</text>
<text x="33.2" y="116.4">RX</text>
<text x="54.4" y="116.4">A</text>
<text x="95.3" y="119">J7B</text>
<text x="122.1" y="116.4">RX</text>
<text x="143.3" y="116.4">A</text>
<text x="184.2" y="119">J8A</text>
<text x="211" y="116.4">RX</text>
<text x="232.2" y="116.4">A</text>
<text x="273.1" y="119">J8B</text>
<text x="54.2" y="124.1">B</text>
<text x="95.3" y="121.5">8P8C_x4</text>
<text x="143.1" y="124.1">B</text>
<text x="184.2" y="121.5">8P8C_x4</text>
<text x="232" y="124.1">B</text>
<text x="273.1" y="121.5">8P8C_x4</text>
<text x="31.7" y="132.6">SSerial</text>
<text x="33.2" y="136.8">TX</text>
<text x="39.6" y="132.6">9</text>
<text x="54.4" y="136.8">Y</text>
<text x="120.6" y="132.6">SSerial</text>
<text x="122.1" y="136.8">TX</text>
<text x="128.5" y="132.6">10</text>
<text x="143.3" y="136.8">Y</text>
<text x="209.5" y="132.6">SSerial</text>
<text x="211" y="136.8">TX</text>
<text x="217.4" y="132.6">11</text>
<text x="232.2" y="136.8">Y</text>
<text x="33.2" y="141.8">RX</text>
<text x="33.2" y="139.3">TX_EN</text>
<text x="54.3" y="139.3">Z</text>
<text x="54.4" y="141.8">A</text>
<text x="122.1" y="141.8">RX</text>
<text x="122.1" y="139.3">TX_EN</text>
<text x="143.2" y="139.3">Z</text>
<text x="143.3" y="141.8">A</text>
<text x="211" y="141.8">RX</text>
<text x="211" y="139.3">TX_EN</text>
<text x="232.1" y="139.3">Z</text>
<text x="232.2" y="141.8">A</text>
<text x="54.2" y="149.5">B</text>
<text x="95.3" y="144.4">J7D</text>
<text x="95.3" y="146.9">8P8C_x4</text>
<text x="143.1" y="149.5">B</text>
<text x="184.2" y="144.4">J8C</text>
<text x="184.2" y="146.9">8P8C_x4</text>
<text x="232" y="149.5">B</text>
<text x="273.1" y="144.4">J8D</text>
<text x="273.1" y="146.9">8P8C_x4</text>
<text x="62.7" y="164.7">GND</text>
<text x="151.6" y="164.7">GND</text>
<text x="240.5" y="164.7">GND</text>
</g>
<g font-size="1.8" fill="#725600">
<text x="16.5" y="35.2">TX0</text>
<text x="105.4" y="35.2">TX1</text>
<text x="194.3" y="35.2">TX2</text>
<text x="16.2" y="40.2">RX0</text>
<text x="105.1" y="40.2">RX1</text>
<text x="194" y="40.2">RX2</text>
<text x="31.7" y="51.8">File:</text>
<text x="37" y="51.8">sserial.kicad_sch</text>
<text x="120.6" y="51.8">File:</text>
<text x="125.9" y="51.8">sserial.kicad_sch</text>
<text x="209.5" y="51.8">File:</text>
<text x="214.8" y="51.8">sserial.kicad_sch</text>
<text x="16.2" y="65.6">RX6</text>
<text x="16.5" y="60.6">TX6</text>
<text x="105.1" y="65.6">RX7</text>
<text x="105.4" y="60.6">TX7</text>
<text x="194" y="65.6">RX8</text>
<text x="194.3" y="60.6">TX8</text>
<text x="31.7" y="77.2">File:</text>
<text x="37" y="77.2">sserial.kicad_sch</text>
<text x="120.6" y="77.2">File:</text>
<text x="125.9" y="77.2">sserial.kicad_sch</text>
<text x="209.5" y="77.2">File:</text>
<text x="214.8" y="77.2">sserial.kicad_sch</text>
<text x="16.5" y="111.4">TX3</text>
<text x="105.4" y="111.4">TX4</text>
<text x="194.3" y="111.4">TX5</text>
<text x="16.2" y="116.4">RX3</text>
<text x="105.1" y="116.4">RX4</text>
<text x="194" y="116.4">RX5</text>
<text x="31.7" y="128">File:</text>
<text x="37" y="128">sserial.kicad_sch</text>
<text x="120.6" y="128">File:</text>
<text x="125.9" y="128">sserial.kicad_sch</text>
<text x="209.5" y="128">File:</text>
<text x="214.8" y="128">sserial.kicad_sch</text>
<text x="16.5" y="136.8">TX9</text>
<text x="104.2" y="136.8">TX10</text>
<text x="193.1" y="136.8">TX11</text>
<text x="16.2" y="141.8">RX9</text>
<text x="103.9" y="141.8">RX10</text>
<text x="192.8" y="141.8">RX11</text>
<text x="31.7" y="153.4">File:</text>
<text x="37" y="153.4">sserial.kicad_sch</text>
<text x="120.6" y="153.4">File:</text>
<text x="125.9" y="153.4">sserial.kicad_sch</text>
<text x="209.5" y="153.4">File:</text>
<text x="214.8" y="153.4">sserial.kicad_sch</text>
</g>
<g font-size="1.8" fill="#0f0f0f">
<text x="67.3" y="33.9">SS0YZ_P A1</text>
<text x="156.2" y="33.9">SS1YZ_P B1</text>
<text x="245.1" y="33.9">SS2YZ_P A1</text>
<text x="67.3" y="36.5">SS0YZ_N A2</text>
<text x="67.3" y="39">SS0AB_P A3</text>
<text x="156.2" y="39">SS1AB_P B3</text>
<text x="156.2" y="36.5">SS1YZ_N B2</text>
<text x="245.1" y="36.5">SS2YZ_N A2</text>
<text x="245.1" y="39">SS2AB_P A3</text>
<text x="67.3" y="46.6">SS0AB_N A6</text>
<text x="156.2" y="46.6">SS1AB_N B6</text>
<text x="245.1" y="46.6">SS2AB_N A6</text>
<text x="67.3" y="59.3">SS6YZ_P C1</text>
<text x="156.2" y="59.3">SS7YZ_P D1</text>
<text x="245.1" y="59.3">SS8YZ_P C1</text>
<text x="67.3" y="61.9">SS6YZ_N C2</text>
<text x="67.3" y="64.4">SS6AB_P C3</text>
<text x="156.2" y="61.9">SS7YZ_N D2</text>
<text x="156.2" y="64.4">SS7AB_P D3</text>
<text x="245.1" y="61.9">SS8YZ_N C2</text>
<text x="245.1" y="64.4">SS8AB_P C3</text>
<text x="67.3" y="72">SS6AB_N C6</text>
<text x="156.2" y="72">SS7AB_N D6</text>
<text x="245.1" y="72">SS8AB_N C6</text>
<text x="67.3" y="110.1">SS3YZ_P B1</text>
<text x="67.3" y="112.7">SS3YZ_N B2</text>
<text x="156.2" y="110.1">SS4YZ_P A1</text>
<text x="156.2" y="112.7">SS4YZ_N A2</text>
<text x="245.1" y="112.7">SS5YZ_N B2</text>
<text x="245.1" y="110.1">SS5YZ_P B1</text>
<text x="67.3" y="115.2">SS3AB_P B3</text>
<text x="156.2" y="115.2">SS4AB_P A3</text>
<text x="245.1" y="115.2">SS5AB_P B3</text>
<text x="67.3" y="122.8">SS3AB_N B6</text>
<text x="156.2" y="122.8">SS4AB_N A6</text>
<text x="245.1" y="122.8">SS5AB_N B6</text>
<text x="67.3" y="135.5">SS9YZ_P D1</text>
<text x="154.9" y="135.5">SS10YZ_P</text>
<text x="243.8" y="135.5">SS11YZ_P</text>
<text x="67.3" y="140.6">SS9AB_P D3</text>
<text x="67.3" y="138.1">SS9YZ_N D2</text>
<text x="154.9" y="140.6">SS10AB_P</text>
<text x="154.9" y="138.1">SS10YZ_N</text>
<text x="243.8" y="140.6">SS11AB_P</text>
<text x="243.8" y="138.1">SS11YZ_N</text>
<text x="67.3" y="148.2">SS9AB_N D6</text>
<text x="154.9" y="148.2">SS10AB_N C6</text>
<text x="243.8" y="148.2">SS11AB_N D6</text>
</g>
<g font-size="1.8" fill="#a90000">
<text x="76.2" y="41.7">A4</text>
<text x="165" y="41.7">B4</text>
<text x="254" y="41.7">A4</text>
<text x="76.2" y="44.2">A5</text>
<text x="165" y="44.2">B5</text>
<text x="254" y="44.2">A5</text>
<text x="76.2" y="51.8">A8</text>
<text x="76.2" y="49.3">A7</text>
<text x="165" y="51.8">B8</text>
<text x="165" y="49.3">B7</text>
<text x="254" y="51.8">A8</text>
<text x="254" y="49.3">A7</text>
<text x="76.1" y="69.6">C5</text>
<text x="76.1" y="67.1">C4</text>
<text x="165" y="69.6">D5</text>
<text x="165" y="67.1">D4</text>
<text x="253.9" y="69.6">C5</text>
<text x="253.9" y="67.1">C4</text>
<text x="76.1" y="77.2">C8</text>
<text x="76.1" y="74.7">C7</text>
<text x="165" y="77.2">D8</text>
<text x="165" y="74.7">D7</text>
<text x="253.9" y="77.2">C8</text>
<text x="253.9" y="74.7">C7</text>
<text x="76.1" y="117.9">B4</text>
<text x="165.1" y="117.9">A4</text>
<text x="253.9" y="117.9">B4</text>
<text x="76.1" y="125.5">B7</text>
<text x="76.1" y="120.4">B5</text>
<text x="165.1" y="125.5">A7</text>
<text x="165.1" y="120.4">A5</text>
<text x="253.9" y="125.5">B7</text>
<text x="253.9" y="120.4">B5</text>
<text x="76.1" y="128">B8</text>
<text x="165.1" y="128">A8</text>
<text x="253.9" y="128">B8</text>
<text x="165" y="135.6">C1</text>
<text x="253.9" y="135.6">D1</text>
<text x="76.1" y="143.3">D4</text>
<text x="165" y="143.3">C4</text>
<text x="165" y="140.7">C3</text>
<text x="165" y="138.2">C2</text>
<text x="253.9" y="143.3">D4</text>
<text x="253.9" y="140.7">D3</text>
<text x="253.9" y="138.2">D2</text>
<text x="76.1" y="145.8">D5</text>
<text x="165" y="145.8">C5</text>
<text x="253.9" y="145.8">D5</text>
<text x="76.1" y="153.4">D8</text>
<text x="76.1" y="150.9">D7</text>
<text x="165" y="153.4">C8</text>
<text x="165" y="150.9">C7</text>
<text x="253.9" y="153.4">D8</text>
<text x="253.9" y="150.9">D7</text>
</g>
</svg>
